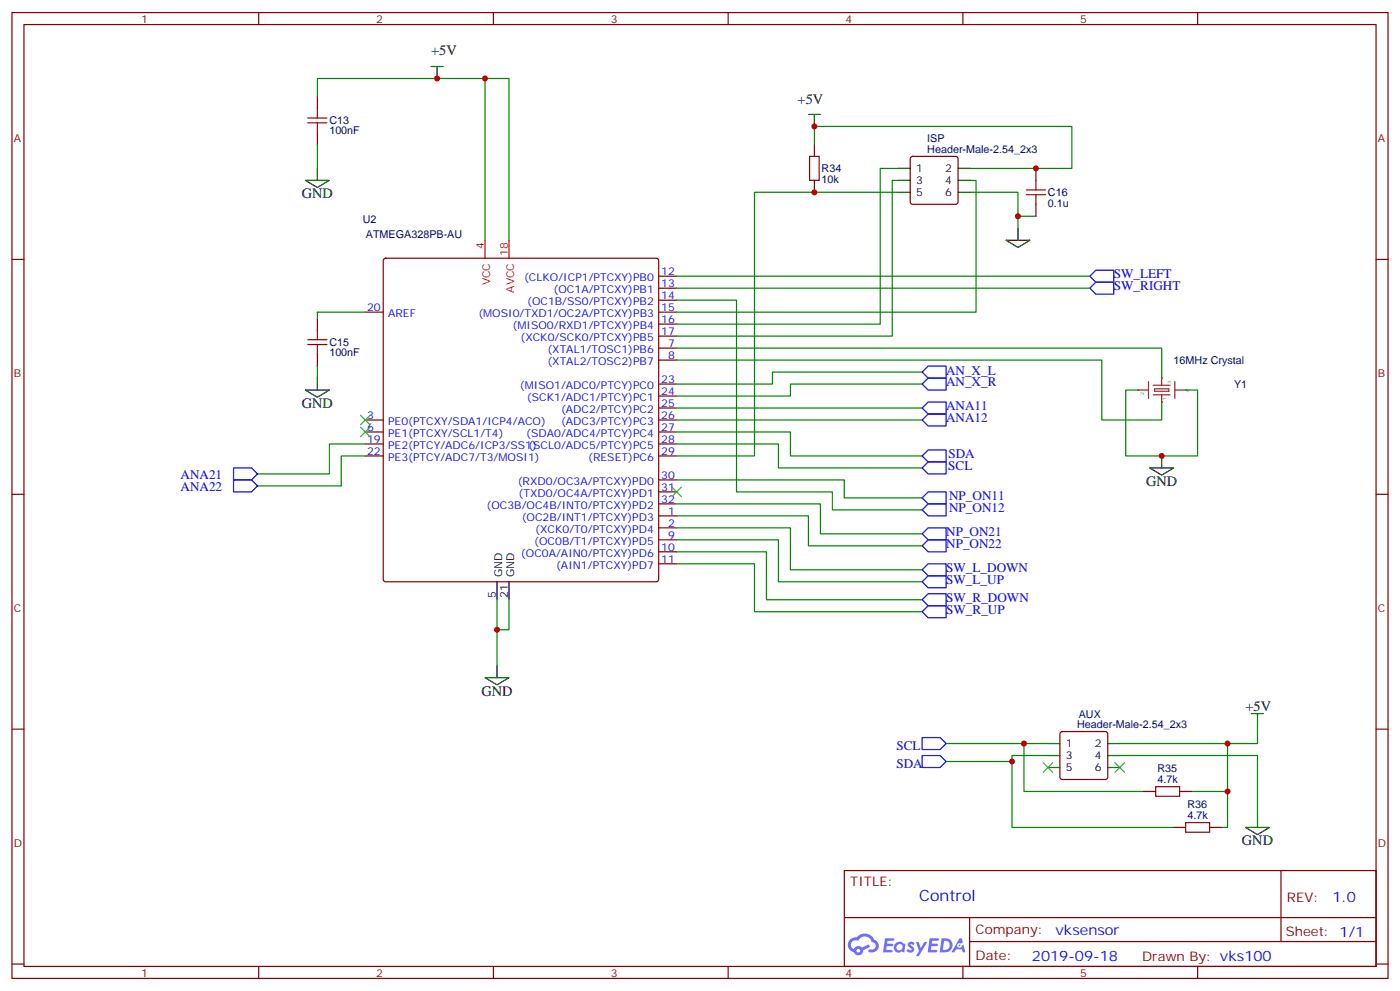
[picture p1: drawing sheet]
<svg xmlns="http://www.w3.org/2000/svg" width="412mm" height="292mm" viewBox="0 0 412 292" stroke-linecap="round" stroke-linejoin="round" font-family="sans-serif">
<g fill="none" stroke="#870000" stroke-width=".35">
<path d="M3.5 3.7h405.4v284.3h-405.4zM7.1 7.2h398.2v277.3h-398.2zM76.2 3.7v3.5M145.3 3.7v3.5M214.5 3.7v3.5M283.6 3.7v3.5M352.8 3.7v3.5M3.5 76.4h3.6M405.3 76.4h3.6M3.5 145.5h3.6M405.3 145.5h3.6M3.5 214.7h3.6"/>
<path d="M405.3 214.7h3.6M248.7 256.3h156.6v28.2h-156.6zM377.3 256.3v20.9M248.7 270.1h156.5M285.6 277.2h119.6M285.6 270.1v14.2M3.5 283.8h3.6M76.2 284.5v3.5M145.3 284.5v3.5M214.5 284.5v3.5M283.6 284.5v3.5M352.8 284.5v3.5"/>
<path d="M405.3 283.8h3.6"/>
</g>
<g fill="#5487ff">
<path d="M267.7 277.5a1.22 1.22 0 0 1 1.7 .2l-.4 .6a.47 .47 0 0 0-.3-.4 .47 .47 0 0 0-.5 .2l.1 .2a1.14 1.14 0 0 1 .8 1.8 1.14 1.14 0 0 1-1.9 0l-.2-.2 .5-.6 .7 .5a.29 .29 0 0 0 .3-.3 .29 .29 0 0 0-.2-.3 1.04 1.04 0 0 1-.6-1.7z"/>
<path d="M260.7 276.2h2.4l.3 .2-.2 .5-1.8 .1-.1 .8h1.5l.3 .4-.3 .4h-1.6l-.2 1.1h1.7l.2 .3-.2 .3-2.6 .1z"/>
<path d="M273.8 276.2h2.4l.3 .2-.1 .5-1.8 .1-.2 .8h1.6l.3 .4-.4 .4-1.6-.1-.1 1.1 1.7 .1 .2 .3-.2 .3-2.6 .1z"/>
<path d="M282.6 276.2h.7l.3 1.3-.6 .3a.69 .69 0 0 0-1 .3 .69 .69 0 0 0 .4 .9 .69 .69 0 0 0 .9-.6l.5-.2 .6 2.2h-.8l-.2-.9h-1.8l-.5 .9h-.8z"/>
<path d="M269.8 277.3h.8l.6 1.8 1.1-1.8h.9l-2.6 4.2h-.8l.9-1.5z"/>
<path d="M277.4 276.2l-.6 4.2h1.3a2.11 2.11 0 0 0 2.5-2.1 2.11 2.11 0 0 0-2.5-2.1zM278.1 277a1.39 1.39 0 0 1 1.7 1.4 1.39 1.39 0 0 1-1.8 1.2h-.3z"/>
<path d="M263.7 277.8a1.54 1.54 0 0 0-.1 2.2 1.54 1.54 0 0 0 2.2 .1l.6 .3 .3-2.3-.2-.3h-.4a1.49 1.49 0 0 0-2.4 0zM264 278.8a.94 .94 0 0 1 1.8 0 .94 .94 0 0 1-1.8 0z"/>
<path d="M250.4 276.6a2.18 2.18 0 0 0 1.1 3.7 1.44 1.44 0 0 0 1.6 .9 1.44 1.44 0 0 0 1.2-1.4l2-1.1-.5-.7-1.9 1a1.47 1.47 0 0 0-2.4 .4 1.39 1.39 0 0 1-.7-1.9 1.39 1.39 0 0 1 2-.5 2.12 2.12 0 0 1 2.2-1.3 2.12 2.12 0 0 1 1.9 1.7 1.14 1.14 0 0 1 1.1 1.4 1.14 1.14 0 0 1-1.7 .7 .43 .43 0 0 0-.5 .4 .43 .43 0 0 0 .4 .5 1.98 1.98 0 0 0 2.5-1.2 1.98 1.98 0 0 0-1.2-2.6 3.1 3.1 0 0 0-5.3-.6l-.9 .1zM252.3 279.9a.55 .55 0 0 1 1.1 0 .55 .55 0 0 1-1.1 0z"/>
<circle cx="282.6" cy="278.3" r=".26"/>
</g>
<path d="M113.1 76.2l.5-.2h79.7l.5 .2 .2 .5v93.9l-.2 .5-.5 .2h-79.7l-.5-.3-.2-.4v-93.9z" fill="none" stroke="#850000" stroke-width=".35"/>
<g fill="none" stroke="#870000" stroke-width=".35">
<path d="M93.5 28.4v3.5M93.5 39v3.5M239.9 42.5v3.5M239.9 53.1v3.5M268.3 46.2l.5-.2h12.7l.5 .2 .2 .5v12.7l-.2 .5-.5 .2h-12.7l-.5-.2-.2-.5v-12.7zM305.2 49.6v3.5M305.2 60.1v3.6M93.5 93.7v3.5M107.6 91.9h5.3M194 91.9h5.3M194 81.3h5.3M194 84.8h5.3"/>
<path d="M194 88.4h5.3M194 95.4h5.3M194 99h5.3M93.5 104.2v3.6M194 102.5h5.3M194 106h5.3M194 113.1h5.3M194 116.6h5.3M107.6 123.6h5.3M107.6 127.2h5.3M107.6 134.2h5.3M107.6 130.7h5.3"/>
<path d="M194 123.6h5.3M194 127.2h5.3M194 134.2h5.3M194 120.1h5.3M194 130.7h5.3M194 151.9h5.3M194 155.4h5.3M194 158.9h5.3M194 141.3h5.3M194 144.8h5.3M194 148.3h5.3M194 162.5h5.3"/>
<path d="M194 166h5.3"/>
</g>
<path d="M142.9 70.7v5.3M149.9 70.7v5.3" fill="none" stroke="#f00" stroke-width=".35"/>
<g fill="none" stroke="#000" stroke-width=".35">
<path d="M127 19.6h3.5M128.8 19.6v3.5M90 53.1h7l-3.5 2.1zM93.5 49.6v3.5M264.6 49.6h3.5M264.6 53.1h3.5M264.6 56.6h3.5M282.2 49.6h3.6M282.2 53.1h3.6M282.2 56.6h3.6M296.3 70.7h7.1l-3.5 2.1zM299.9 67.2v3.5"/>
<path d="M90 114.8h7l-3.5 2.1zM93.5 111.3v3.5M146.4 171.3v5.3M149.9 171.3v5.3M142.9 199.5h7l-3.5 2.1zM146.4 196v3.5"/>
</g>
<g fill="none" stroke="#a10000" stroke-width=".35">
<path d="M90.7 36.2h5.6M90.7 34.7h5.6M93.5 31.9v2.8M93.5 36.2v2.8M238.5 46h2.8v7.1h-2.8zM302.3 57.3h5.7M302.3 55.9h5.7M305.2 53.1v2.8M305.2 57.3v2.8M93.5 97.2v2.8M90.7 101.4h5.6M90.7 100h5.6"/>
<path d="M93.5 101.4v2.8"/>
</g>
<path d="M239.9 37.2h75.8v12.4h-29.9M93.5 42.5v7.1M264.6 56.6h-42.4v77.6h-22.9M264.6 49.6h-5.3v45.8h-60M264.6 53.1h-1.8v45.9h-63.5M285.8 56.6h14.1v10.6M285.8 53.1h1.7v38.8h-88.2M142.9 70.7v-47.6h7v47.6M299.9 63.7h5.3M107.6 91.9h-14.1v1.8M146.4 176.6v8.8h3.5v-8.8M146.4 185.4v10.6" fill="none" stroke="#008700" stroke-width=".35"/>
<path d="M339.7 113.4h5M339.7 116.2h5M340.1 114.5h4.2v.7h-4.2zM342.2 111.3v2.1M342.2 116.2v2.2" fill="none" stroke="#8c2424" stroke-width=".35"/>
<g fill="#8c2424">
<circle cx="342.2" cy="111.3" r=".18"/>
<circle cx="342.2" cy="118.4" r=".18"/>
</g>
<path d="M346.1 112.4v4.9" fill="none" stroke="#8c2424" stroke-width=".35"/>
<circle cx="349.3" cy="114.8" r=".18" fill="#8c2424"/>
<path d="M338.3 112.4v4.9M346.1 114.8h3.1" fill="none" stroke="#8c2424" stroke-width=".35"/>
<circle cx="335.1" cy="114.8" r=".18" fill="#8c2424"/>
<path d="M335.1 114.8h3.2" fill="none" stroke="#8c2424" stroke-width=".35"/>
<g fill="none" stroke="#008700" stroke-width=".35">
<path d="M142.9 23.1h-49.4v5.3M239.9 37.2v5.3M199.3 81.3h121.7M199.3 88.4h17.7v56.4h28.2v5.3h26.4M199.3 84.8h121.7M93.5 107.8v3.5M199.3 106h125.3v17.6h17.6v-5.2M199.3 102.5h142.9v8.8M271.6 109.5h-44.1v3.6h-28.2M271.6 113.1h-38.8v3.5h-33.5M335.1 114.8h-3.5v19.4h21.2v-19.4h-3.6M107.6 130.7h-10.6v8.8h-21.2"/>
<path d="M107.6 134.2h-7.1v8.9h-24.7M199.3 130.7h30v7.1h42.3M199.3 127.2h33.5v7h38.8M199.3 123.6h72.3M199.3 120.1h72.3M199.3 141.3h49.4v5.3h22.9M199.3 148.3h42.4v8.9h29.9M199.3 151.9h38.8v8.8h33.5M199.3 155.4h33.5v12.3h38.8M199.3 158.9h30v12.4h42.3M199.3 162.5h26.5v14.1h45.8M199.3 166h22.9v14.1h49.4"/>
<path d="M278.7 218.9h30M301.6 218.9v14.1h35.3M361.6 218.9v24.7h-1.8M370.4 213.6v5.3h-40.6M298.1 224.2v19.4h47.6M308.7 222.4h-10.6v1.8h-19.4M329.8 222.4h40.6v17.7M351 233h10.6"/>
</g>
<g fill="none" stroke="#000" stroke-width=".35">
<path d="M238.1 33.7h3.6M239.9 33.7v3.5M338.7 137.8h7l-3.5 2.1zM342.2 134.2v3.6M308.7 218.9h3.5M326.3 218.9h3.5M368.7 210.1h3.5M370.4 210.1v3.5M308.7 222.4h3.5M308.7 226h3.5M326.3 222.4h3.5M326.3 226h3.5"/>
<path d="M366.9 243.6h7l-3.5 2.1zM370.4 240.1v3.5"/>
</g>
<path d="M340.4 231.6h7.1v2.8h-7.1zM349.2 242.2h7.1v2.8h-7.1z" fill="none" stroke="#a10000" stroke-width=".35"/>
<path d="M312.4 215.6l.5-.2h12.7l.5 .2 .2 .5v12.7l-.2 .5-.5 .2h-12.7l-.5-.3-.2-.4v-12.7zM336.9 233h3.5M347.5 233h3.5M345.7 243.6h3.5M356.3 243.6h3.5" fill="none" stroke="#870000" stroke-width=".35"/>
<g fill="none" stroke="#00f" stroke-width=".35">
<path d="M322.8 79.6h5.3v3.5h-5.3l-1.8-1.8zM322.8 83.1h5.3v3.5h-5.3l-1.8-1.8zM271.6 109.5l1.8-1.7h5.3v3.5h-5.3zM271.6 113.1l1.8-1.8h5.3v3.5h-5.3zM68.8 137.8h5.3l1.7 1.7-1.7 1.8h-5.3zM271.6 120.1l1.8-1.7h5.3v3.5h-5.3zM271.6 123.6l1.8-1.7h5.3v3.5h-5.3zM271.6 137.8l1.8-1.8h5.3v3.5h-5.3zM271.6 134.2l1.8-1.7h5.3v3.5h-5.3zM68.8 141.3h5.3l1.7 1.8-1.7 1.7h-5.3zM271.6 157.2l1.8-1.8h5.3v3.5h-5.3zM271.6 146.6l1.8-1.8h5.3v3.5h-5.3z"/>
<path d="M271.6 150.1l1.8-1.8h5.3v3.6h-5.3zM271.6 160.7l1.8-1.8h5.3v3.6h-5.3zM271.6 167.7l1.8-1.7h5.3v3.5h-5.3zM271.6 171.3l1.8-1.8h5.3v3.5h-5.3zM271.6 176.6l1.8-1.8h5.3v3.5h-5.3zM271.6 180.1l1.8-1.8h5.3v3.6h-5.3zM271.6 217.1h5.3l1.8 1.8-1.8 1.8h-5.3zM271.6 222.4h5.3l1.8 1.8-1.8 1.8h-5.3z"/>
</g>
<path d="M106.2 125.8l2.8 2.8M106.2 122.2l2.8 2.9M109 125.8l-2.8 2.8M109 122.2l-2.8 2.9M197.9 143.4l2.8 2.8M200.7 143.4l-2.8 2.8M307.3 224.5l2.8 2.9M310.1 224.5l-2.8 2.9M328.4 224.5l2.9 2.9M331.3 224.5l-2.9 2.9" fill="none" stroke="#3c3" stroke-width=".35"/>
<g fill="#c00">
<circle cx="239.9" cy="37.2" r=".88"/>
<circle cx="142.9" cy="23.1" r=".88"/>
<circle cx="128.8" cy="23.1" r=".88"/>
<circle cx="239.9" cy="56.6" r=".88"/>
<circle cx="301.6" cy="218.9" r=".88"/>
<circle cx="361.6" cy="218.9" r=".88"/>
<circle cx="361.6" cy="233" r=".88"/>
<circle cx="342.2" cy="134.2" r=".88"/>
<circle cx="305.2" cy="49.6" r=".88"/>
<circle cx="146.4" cy="185.4" r=".88"/>
<circle cx="299.9" cy="63.7" r=".88"/>
<circle cx="298.1" cy="224.2" r=".88"/>
</g>
<text font-size="4.6" fill="#00f" x="270.8" y="265.3">Control</text>
<g font-size="4.2">
<text x="127" y="16.3">+5V</text>
<text x="234.9" y="30.5">+5V</text>
<text x="88.9" y="58.4">GND</text>
<text x="88.9" y="120.1">GND</text>
<text x="337.6" y="143.1">GND</text>
<text x="141.8" y="204.8">GND</text>
<text x="366.9" y="209.4">+5V</text>
<text x="365.8" y="248.9">GND</text>
</g>
<g font-size="4.2" fill="#00f">
<text x="392.5" y="265.6">1.0</text>
<text x="310.9" y="275.1">vksensor</text>
<text x="304" y="282.9">2019-09-18</text>
</g>
<g font-size="3.9" fill="#00f">
<text x="328.1" y="81.9">SW_LEFT</text>
<text x="328.1" y="85.4">SW_RIGHT</text>
<text x="278.7" y="110.3">AN_X_L</text>
<text x="278.7" y="113.8">AN_X_R</text>
<text x="278.7" y="120.8">ANA11</text>
<text x="278.7" y="124.4">ANA12</text>
<text x="279.4" y="134.8">SDA</text>
<text x="53.2" y="141">ANA21</text>
<text x="279.3" y="138.3">SCL</text>
<text x="53.2" y="144.6">ANA22</text>
<text x="279.6" y="147.3">NP_ON11</text>
<text x="279.6" y="150.8">NP_ON12</text>
<text x="278.7" y="157.7">NP_ON21</text>
<text x="278.7" y="161.3">NP_ON22</text>
<text x="278.7" y="168.3">SW_L_DOWN</text>
<text x="278.7" y="171.8">SW_L_UP</text>
<text x="278.7" y="177.1">SW_R_DOWN</text>
<text x="278.7" y="180.7">SW_R_UP</text>
<text x="264" y="220.7">SCL</text>
<text x="264" y="226">SDA</text>
</g>
<g font-size="3.9" fill="#800">
<text x="250.5" y="260.9">TITLE:</text>
<text x="379.1" y="265.6">REV:</text>
<text x="287.4" y="275.1">Company:</text>
<text x="378.7" y="275.7">Sheet: 1/1</text>
<text x="287.4" y="282.8">Date:</text>
<text x="336.4" y="282.8">Drawn By: vks100</text>
</g>
<g font-size="3.2" fill="#800">
<text x="41.6" y="6.7">1</text>
<text x="110.8" y="6.7">2</text>
<text x="179.9" y="6.7">3</text>
<text x="249.1" y="6.7">4</text>
<text x="318.2" y="6.7">5</text>
<text x="4.1" y="41.8">A</text>
<text x="405.9" y="41.8">A</text>
<text x="4.1" y="110.9">B</text>
<text x="405.9" y="110.9">B</text>
<text x="4.1" y="180.1">C</text>
<text x="405.9" y="180.1">C</text>
<text x="4.1" y="249.2">D</text>
<text x="405.9" y="249.2">D</text>
<text x="41.6" y="287.5">1</text>
<text x="110.8" y="287.5">2</text>
<text x="179.9" y="287.5">3</text>
<text x="249.1" y="287.5">4</text>
<text x="318.2" y="287.5">5</text>
</g>
<g font-size="3.2" fill="#000080">
<text x="97" y="39.6">100nF</text>
<text x="97" y="36.6">C13</text>
<text x="273.2" y="41.8">ISP</text>
<text x="273.2" y="45">Header-Male-2.54_2x3</text>
<text x="242" y="53.9">10k</text>
<text x="242" y="50.7">R34</text>
<text x="308.7" y="57.8">C16</text>
<text x="106.9" y="65.7">U2</text>
<text x="308.7" y="61">0.1u</text>
<text x="107.8" y="70.2">ATMEGA328PB-AU</text>
<text x="97" y="101.9">C15</text>
<text x="97" y="104.8">100nF</text>
<text x="345.7" y="107.2">16MHz Crystal</text>
<text x="363.5" y="114.3">Y1</text>
<text x="317.3" y="214.3">Header-Male-2.54_2x3</text>
<text x="317.8" y="211.3">AUX</text>
<text x="340.9" y="227.3">R35</text>
<text x="340.9" y="230.5">4.7k</text>
<text x="349.8" y="237.9">R36</text>
<text x="349.8" y="241.1">4.7k</text>
</g>
<g font-size="3.2">
<text x="269.9" y="50.6">1</text>
<text x="278.4" y="50.6">2</text>
<text x="269.9" y="54.2">3</text>
<text x="269.9" y="57.7">5</text>
<text x="278.4" y="54.2">4</text>
<text x="278.4" y="57.7">6</text>
<text x="147.9" y="169.9" transform="rotate(-90 147.9 169.9)">GND</text>
<text x="151.4" y="169.9" transform="rotate(-90 151.4 169.9)">GND</text>
<text x="146" y="176" transform="rotate(-90 146 176)">5</text>
<text x="149.6" y="176" transform="rotate(-90 149.6 176)">21</text>
<text x="314" y="220">1</text>
<text x="322.5" y="220">2</text>
<text x="314" y="223.5">3</text>
<text x="314" y="227">5</text>
<text x="322.5" y="223.5">4</text>
<text x="322.5" y="227">6</text>
</g>
<g font-size="3.2" fill="#f00">
<text x="142.5" y="73.3" transform="rotate(-90 142.5 73.3)">4</text>
<text x="149.6" y="75.3" transform="rotate(-90 149.6 75.3)">18</text>
<text x="144.4" y="84" transform="rotate(-90 144.4 84)">VCC</text>
<text x="151.4" y="86.2" transform="rotate(-90 151.4 86.2)">AVCC</text>
</g>
<g font-size="3.2" fill="#00f">
<text x="154.4" y="82.8">(CLKO/ICP1/PTCXY)PB0</text>
<text x="194.8" y="81">12</text>
<text x="155.3" y="89.9">(OC1B/SS0/PTCXY)PB2</text>
<text x="163.1" y="86.3">(OC1A/PTCXY)PB1</text>
<text x="194.8" y="84.5">13</text>
<text x="194.8" y="88">14</text>
<text x="108.1" y="91.5">20</text>
<text x="114.3" y="93.4">AREF</text>
<text x="140.9" y="93.4">(MOSI0/TXD1/OC2A/PTCXY)PB3</text>
<text x="194.8" y="91.5">15</text>
<text x="194.8" y="95.1">16</text>
<text x="151" y="96.9">(MISO0/RXD1/PTCXY)PB4</text>
<text x="153.3" y="100.5">(XCK0/SCK0/PTCXY)PB5</text>
<text x="194.8" y="98.6">17</text>
<text x="161.3" y="104">(XTAL1/TOSC1)PB6</text>
<text x="161.3" y="107.5">(XTAL2/TOSC2)PB7</text>
<text x="196.8" y="102.1">7</text>
<text x="196.8" y="105.7">8</text>
<text x="194.8" y="112.7">23</text>
<text x="153.1" y="114.6">(MISO1/ADC0/PTCY)PC0</text>
<text x="155.2" y="118.1">(SCK1/ADC1/PTCY)PC1</text>
<text x="194.8" y="116.2">24</text>
<text x="194.8" y="119.8">25</text>
<text x="108.1" y="123.3">3</text>
<text x="114.3" y="125.1">PE0(PTCXY/SDA1/ICP4/ACO)</text>
<text x="165.3" y="121.6">(ADC2/PTCY)PC2</text>
<text x="165.3" y="125.1">(ADC3/PTCY)PC3</text>
<text x="194.8" y="123.3">26</text>
<text x="108.1" y="126.8">6</text>
<text x="108.1" y="130.4">19</text>
<text x="114.3" y="128.7">PE1(PTCXY/SCL1/T4)</text>
<text x="155" y="128.7">(SDA0/ADC4/PTCY)PC4</text>
<text x="194.8" y="126.8">27</text>
<text x="194.8" y="130.4">28</text>
<text x="108.1" y="133.9">22</text>
<text x="114.3" y="135.7">PE3(PTCY/ADC7/T3/MOSI1)</text>
<text x="114.3" y="132.2">PE2(PTCY/ADC6/ICP3/SS1)</text>
<text x="155.7" y="132.2">(SCL0/ADC5/PTCY)PC5</text>
<text x="173.2" y="135.7">(RESET)PC6</text>
<text x="194.8" y="133.9">29</text>
<text x="152.5" y="142.8">(RXD0/OC3A/PTCXY)PD0</text>
<text x="194.8" y="140.9">30</text>
<text x="143.3" y="149.8">(OC3B/OC4B/INT0/PTCXY)PD2</text>
<text x="152.8" y="146.3">(TXD0/OC4A/PTCXY)PD1</text>
<text x="194.8" y="144.5">31</text>
<text x="194.8" y="148">32</text>
<text x="153.7" y="153.4">(OC2B/INT1/PTCXY)PD3</text>
<text x="196.8" y="151.5">1</text>
<text x="196.8" y="155">2</text>
<text x="157.4" y="160.4">(OC0B/T1/PTCXY)PD5</text>
<text x="157.7" y="156.9">(XCK0/T0/PTCXY)PD4</text>
<text x="196.8" y="158.6">9</text>
<text x="153.5" y="164">(OC0A/AIN0/PTCXY)PD6</text>
<text x="163.8" y="167.5">(AIN1/PTCXY)PD7</text>
<text x="194.8" y="162.1">10</text>
<text x="194.8" y="165.6">11</text>
</g>
<g font-size="1.4" fill="#238d23">
<text x="345" y="113.1" transform="rotate(-90 345 113.1)">3</text>
<text x="336.9" y="116.2" transform="rotate(-90 336.9 116.2)">2</text>
<text x="343.6" y="117.6" transform="rotate(-90 343.6 117.6)">1</text>
<text x="350.3" y="115.5" transform="rotate(-90 350.3 115.5)">4</text>
</g>
</svg>
